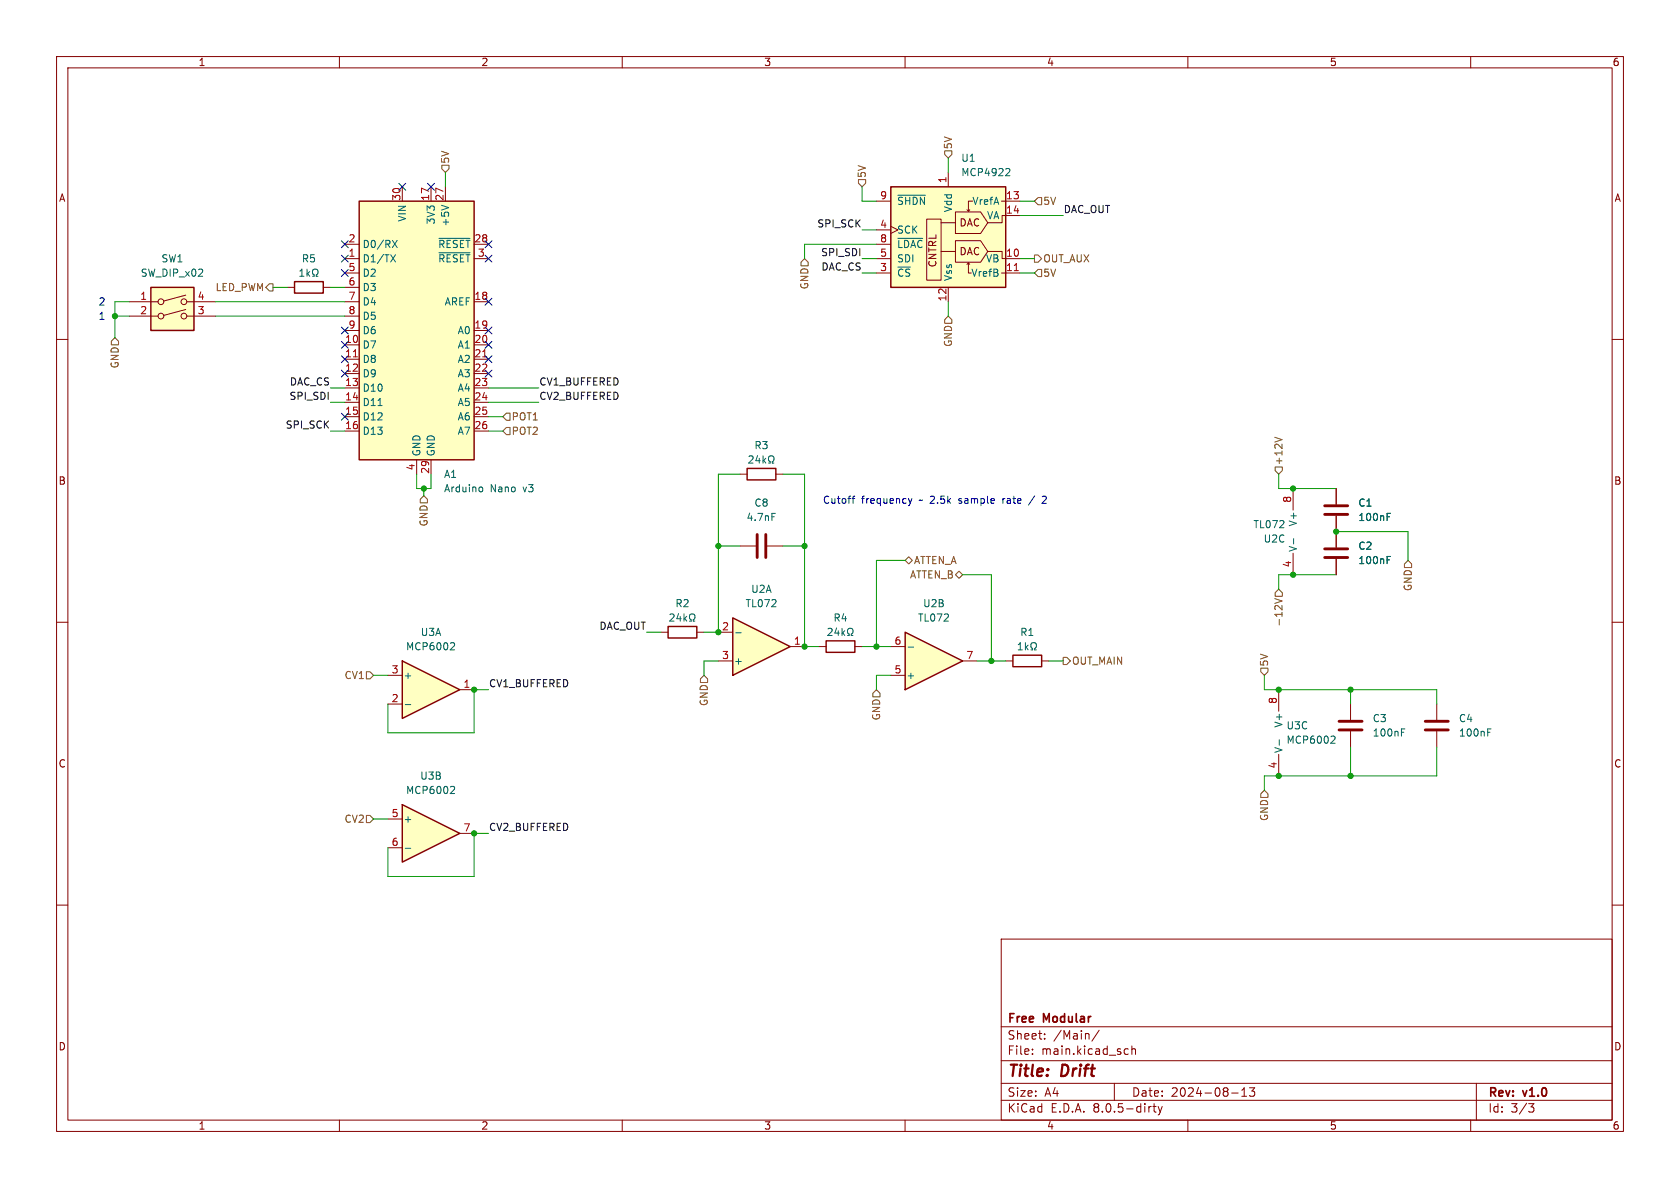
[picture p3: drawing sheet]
<svg xmlns="http://www.w3.org/2000/svg" width="297mm" height="210mm" viewBox="0 0 297 210" stroke-linecap="round" stroke-linejoin="round" font-family="sans-serif">
<g fill="none" stroke="#840000" stroke-width=".18">
<path d="M10 10h277v190h-277zM12 12h273v186h-273zM60 10v2M110 10v2M160 10v2M210 10v2M260 10v2M10 60h2M285 60h2M10 110h2M285 110h2M254 124.5v2.8"/>
<path d="M254 129.3v2.8M10 160h2M285 160h2M177 166h108v32h-108zM60 198v2M110 198v2M160 198v2M177 194.5h108M177 191.5h108M177 187.5h108M177 181.5h108M182.5 186.3v.1"/>
<path d="M182.5 185.5v.1M184.7 183.6v.1M184.7 182.8v.1M194.3 182.1l-1.3 2M197 191.5v3M199 185.4l.5 .1M199.5 186.3l-.5 .1M200.1 185.5l.2-.1 .4 .1v.9M200.1 184.9v1.5M203.5 195.6l-.3 .1M203.8 195.6h.6M204 195.1v1.3l.4 .2"/>
<path d="M204.7 195.6l.4 1M205.1 196.6l-.1 .4-.3 .1M205.5 195.6l-.4 1M210 198v2M217.7 193.2h1.2M219.5 193.8h.9M219.5 192.7l.5-.4v1.5M220.9 192.3h.9l-.5 .6 .4 .1v.7l-.2 .1h-.4l-.2-.1M260 198v2M261 191.5v6.5M270.2 195.1h1l-.5 .6 .4 .1 .1 .5-.3 .3h-.4"/>
</g>
<path d="M252 129h4M252 127.5h4" fill="none" stroke="#840000" stroke-width=".51"/>
<path d="M263 129.5h.4M263 128.8h.6" fill="none" stroke="#006464" stroke-width=".18"/>
<path d="M160 111.8l10.2 5-10.2 5.1z" fill="#ffffc2"/>
<path d="M160 111.8l10.2 5-10.2 5.1zM179.1 115.8h5v2.1h-5z" fill="none" stroke="#840000" stroke-width=".25"/>
<path d="M157.5 119.4h2.5M157.5 114.3h2.5M170.2 116.8h2.5M177.8 116.8h1.3M184.1 116.8h1.3" fill="none" stroke="#840000" stroke-width=".18"/>
<path d="M160.5 114.4h1M180 114.9h.7M180 114l.4-.4v1.3M181.3 113.6v1.3M181.4 114.4l.4 .5M181.8 114l-.5 .5M182.2 114.9h.3v-.3a.54 .54 0 0 1-.2-.7 .54 .54 0 0 1 .7-.2 .58 .58 0 0 1-.1 .9v.3h.3" fill="none" stroke="#006464" stroke-width=".18"/>
<path d="M157.5 33h20.3v17.8h-20.3z" fill="#ffffc2"/>
<g fill="none" stroke="#840000" stroke-width=".18">
<path d="M154.9 35.6h2.6M163.8 38.7h2.6v10.8h-2.6zM166.4 39.4h2.5M167.6 30.5v2.5M168.9 37.5h4.5l1.2 1.9-1.2 1.9h-4.5zM170.9 37.1l.3 .2M171.4 37.1l-.2 .2M172 35.6h-.8v1.7M177 35.6h3.3M180.3 38.1h-3.1v1.3h-2.6M154.9 48.3h2.6M154.9 45.7h2.6"/>
<path d="M154.9 40.6h2.6M154.9 43.2h2.6M157.5 40l1.2 .6-1.2 .7M166.4 44.5h2.5M167.6 50.8v2.5M168.9 42.5h4.5l1.2 2-1.2 1.9h-4.5zM171.2 46.5v1.8h.5M171.2 46.5l-.3 .2M171.2 46.5l.2 .2M174.6 44.5h2.6v1.2h3.1M177 48.3h3.3"/>
</g>
<path d="M157.5 33h20.3v17.8h-20.3z" fill="none" stroke="#840000" stroke-width=".25"/>
<path d="M179.3 47.8h.7" fill="none" stroke="#a90000" stroke-width=".18"/>
<path d="M158.7 34.5h4.9M178 29.8l.4 .1 .1 .3-.8 .9h.8M158.7 42.1h4.4" fill="none" stroke="#006464" stroke-width=".18"/>
<path d="M71.1 142.2l10.2 5.1-10.2 5.1z" fill="#ffffc2"/>
<path d="M71.1 142.2l10.2 5.1-10.2 5.1z" fill="none" stroke="#840000" stroke-width=".25"/>
<path d="M68.6 144.8h2.5M68.6 149.9h2.5M81.3 147.3h2.5" fill="none" stroke="#840000" stroke-width=".18"/>
<path d="M79.8 139l.5 .1 .1 .3-.8 .9h.8M71.6 150h1" fill="none" stroke="#006464" stroke-width=".18"/>
<path d="M71.1 116.8l10.2 5.1-10.2 5.1z" fill="#ffffc2"/>
<path d="M71.1 116.8l10.2 5.1-10.2 5.1z" fill="none" stroke="#840000" stroke-width=".25"/>
<path d="M228.6 86.4v3.8M228.6 97.8v3.8M236.2 86.4v2.8M236.2 91.2v5.6M236.2 98.8v2.8M68.6 119.4h2.5M68.6 124.5h2.5M81.3 121.9h2.5M226.1 121.9v3.8M226.1 133.4v3.8M238.8 124.5v2.8M238.8 129.3v2.8" fill="none" stroke="#840000" stroke-width=".18"/>
<path d="M228.7 95.2v1M245.2 99h.4M245.2 98.4h.6M245.2 91.4h.4M245.2 90.7h.6M79.8 113.6l.5 .1 .1 .3-.8 .9h.8M71.6 124.6h1M226.2 130.8v.9M235.5 130.1l.4 .1 .1 .3-.8 .9h.8M247.8 129.5h.4M247.8 128.8h.6" fill="none" stroke="#006464" stroke-width=".18"/>
<path d="M234.2 98.6h4.1M234.2 97h4.1M234.2 90.9h4.1M234.2 89.4h4.1M236.7 129h4.1M236.7 127.5h4.1" fill="none" stroke="#840000" stroke-width=".51"/>
<path d="M26.7 50.8h7.6v7.6h-7.6z" fill="#ffffc2"/>
<g fill="none" stroke="#840000" stroke-width=".18">
<path d="M22.9 53.3h5M22.9 55.9h5M32.8 54.7l-3.8 1.1M32.8 52.2l-3.8 1M33 53.3h5.1M33 55.9h5.1"/>
<circle cx="28.4" cy="53.3" r=".51"/>
<circle cx="28.4" cy="55.9" r=".51"/>
<circle cx="32.5" cy="53.3" r=".51"/>
<circle cx="32.5" cy="55.9" r=".51"/>
</g>
<path d="M26.7 50.8h7.6v7.6h-7.6z" fill="none" stroke="#840000" stroke-width=".25"/>
<path d="M63.5 35.6h20.3v45.7h-20.3z" fill="#ffffc2"/>
<path d="M63.5 35.6h20.3v45.7h-20.3zM52.1 49.8h5v2h-5zM132.1 82.8h5.1v2h-5.1zM118.1 110.7h5.1v2.1h-5.1zM146 113.3h5.1v2h-5.1z" fill="none" stroke="#840000" stroke-width=".25"/>
<g fill="none" stroke="#840000" stroke-width=".18">
<path d="M71.1 33v2.6M76.2 33v2.6M78.7 33v2.6M50.8 50.8h1.3M57.1 50.8h1.3M61 45.7h2.5M61 53.3h2.5M61 58.4h2.5M61 43.2h2.5M61 48.3h2.5M61 50.8h2.5M61 55.9h2.5"/>
<path d="M83.8 45.7h2.6M83.8 53.3h2.6M83.8 58.4h2.6M83.8 43.2h2.6M61 61h2.5M61 63.5h2.5M61 66h2.5M61 68.6h2.5M61 71.1h2.5M61 73.7h2.5M61 76.2h2.5M83.8 61h2.6"/>
<path d="M83.8 63.5h2.6M83.8 66h2.6M83.8 68.6h2.6M83.8 71.1h2.6M83.8 73.7h2.6M83.8 76.2h2.6M73.7 81.3v2.5M76.2 81.3v2.5M130.8 83.8h1.3M130.8 96.5h2.8M135.6 96.5h2.8M137.2 83.8h1.2"/>
<path d="M116.8 111.8h1.3M123.2 111.8h1.3M144.8 114.3h1.2M151.1 114.3h1.3"/>
</g>
<g fill="none" stroke="#006464" stroke-width=".18">
<path d="M78 36.3l1.3 .4M53 48.8h.7M53 47.9l.4-.3v1.2M54.3 47.6v1.2M54.4 48.4l.4 .4M54.8 48l-.5 .5M55.2 48.8h.3v-.2a.54 .54 0 0 1-.2-.7 .54 .54 0 0 1 .7-.3 .58 .58 0 0 1-.1 1v.2h.3M69.1 45l.8 1.3M69.4 42.5l.8 1.3M69.9 45l-.8 1.3M70.2 42.5l-.8 1.3M77.6 42.1h5.5"/>
<path d="M77.6 44.7h5.5M66.8 71.7h.8M84.9 86.1l.3 .1 .1 .1v.5l-.4 .1M132.4 80.7l.5-.1 .2 .4-.7 .9h.7M133.9 80.5l-.3 .9h.8M134.2 81v.9M134.9 80.6v1.3M135 81.4l.4 .5M135.4 81l-.5 .5M135.9 81.9h.3v-.3a.54 .54 0 0 1-.3-.7 .54 .54 0 0 1 .7-.3 .58 .58 0 0 1-.1 1v.3h.3M136.5 90.7h.6M118.4 108.7l.5-.2 .3 .4-.8 .9h.8"/>
<path d="M120 108.5l-.3 .9h.7M120.3 109v.8M120.9 108.5v1.3M121 109.3l.4 .5M121.4 109l-.5 .4M121.9 109.8h.3v-.2a.54 .54 0 0 1-.3-.8 .54 .54 0 0 1 .8-.2 .58 .58 0 0 1-.1 1v.2h.3M146.4 111.2l.5-.1 .2 .3-.8 .9h.8M147.9 111l-.3 .9h.8M148.2 111.5v.8M148.9 111.1v1.2M149 111.9l.3 .4M149.3 111.5l-.4 .5"/>
<path d="M149.8 112.3h.3v-.2a.54 .54 0 0 1-.2-.7 .54 .54 0 0 1 .7-.3 .58 .58 0 0 1-.1 1v.2h.3"/>
</g>
<path d="M62.5 63.1h.7M85.3 63.1h.8" fill="none" stroke="#a90000" stroke-width=".18"/>
<path d="M133.9 94.5v4.1M135.4 94.5v4.1" fill="none" stroke="#840000" stroke-width=".51"/>
<path d="M129.5 109.2l10.2 5.1-10.2 5.1z" fill="#ffffc2"/>
<path d="M129.5 109.2l10.2 5.1-10.2 5.1z" fill="none" stroke="#840000" stroke-width=".25"/>
<path d="M236.2 86.4v2.8M236.2 91.2v5.6M236.2 98.8v2.8M127 111.8h2.5M127 116.8h2.5M139.7 114.3h2.5" fill="none" stroke="#840000" stroke-width=".18"/>
<path d="M245.2 91.4h.4M245.2 90.7h.6M245.2 99h.4M245.2 98.4h.6M130.1 111.9h.9" fill="none" stroke="#006464" stroke-width=".18"/>
<g fill="none" stroke="#725600" stroke-width=".18">
<path d="M78.1 29.2h1.3v.6l-.7 .7-.6-.7zM151.8 31.8h1.2v.6l-.6 .6-.6-.6zM167 26.7h1.3v.6l-.7 .6-.6-.6zM183.5 34.9h.6v1.3h-.6l-.6-.6zM20.3 59.7l.7 .6v.7h-1.3v-.7zM47 50.8l.6-.6h.7v1.2h-.7zM142.2 45.7l.7 .7v.6h-1.3v-.6zM167.6 55.9l.7 .6v.7h-1.3v-.7zM182.9 45.1h.6l.6 .6-.6 .7h-.6zM183.5 47.6h.6v1.3h-.6l-.6-.6zM88.9 76.2l.6-.6h.7v1.2h-.7zM89.5 73h.7v1.3h-.7l-.6-.6z"/>
<path d="M225.4 77.3l1.2 .4M74.9 87.6l.7 .7v.6h-1.3v-.6zM160.7 98.4l.6 .7-.6 .6-.7-.6zM225.4 82.6h1.3v.6l-.6 .6-.7-.6zM248.9 99.1l.7 .6v.6h-1.3v-.6zM64.8 118.7h.6l.6 .7-.6 .6h-.6zM124.5 119.4l.6 .6v.7h-1.3v-.7zM169.5 101l.7 .6-.7 .6-.6-.6zM188 116.2h.6l.6 .6-.6 .7h-.6zM222.9 118.1h1.3v.6l-.7 .7-.6-.7zM225.4 105.8l1.2 .4-1.2 .5M226.1 104.1l.6 .7v.6h-1.3v-.6z"/>
<path d="M154.9 121.9l.7 .7v.6h-1.3v-.6zM223.5 139.7l.7 .6v.7h-1.3v-.7zM64.8 144.1h.6l.6 .7-.6 .6h-.6z"/>
</g>
<path d="M150.6 88.1h.5M151.1 87.7l-.3 .2v1.1M160.6 88.1l.3 .9M160.9 89l-.3 .4M161.2 88.1l-.3 .9M177.3 88.1v.9M177.5 88.1l-.2 .3M182.9 87.6l-1.1 1.7M184.3 87.8l.4-.1 .3 .4-.8 .9h.8" fill="none" stroke="#0000c2" stroke-width=".18"/>
<g fill="none" stroke="#009600" stroke-width=".18">
<path d="M78.7 30.5v2.5M152.4 33v2.6h2.5M167.6 27.9v2.6M180.3 38.1h7.7M180.3 35.6h2.6M20.3 55.9h2.6M22.9 53.3h-2.6v6.4M38.1 53.3h22.9M38.1 55.9h22.9M48.3 50.8h2.5M58.4 50.8h2.6M152.4 48.3h2.5"/>
<path d="M152.4 45.7h2.5M152.4 40.6h2.5M154.9 43.2h-12.7v2.5M167.6 53.3v2.6M180.3 48.3h2.6M180.3 45.7h2.6M58.4 76.2h2.6M58.4 71.1h2.6M58.4 68.6h2.6M86.4 76.2h2.5M86.4 71.1h8.8M86.4 73.7h2.5"/>
<path d="M86.4 68.6h8.8M73.7 83.8v2.6h2.5v-2.6M74.9 86.4v1.2M127 96.5h3.8M130.8 83.8h-3.8v28h-2.5M138.4 96.5h3.8M138.4 83.8h3.8v30.5h2.6M160 99.1h-5.1v15.2M226.1 83.8v2.6h10.1M236.2 94h12.7v5.1M66 119.4h2.6M114.3 111.8h2.5"/>
<path d="M127 116.8h-2.5v2.6M152.4 114.3h5.1M157.5 119.4h-2.6v2.5M170.2 101.6h5.1v15.2M172.7 116.8h5.1M185.4 116.8h2.6M223.5 119.4v2.5h30.5v2.6M236.2 101.6h-10.1v2.5M86.4 121.9h-2.6v7.6h-15.2v-5M238.8 121.9v2.6M238.8 132.1v5.1M254 132.1v5.1h-30.5v2.5"/>
<path d="M66 144.8h2.6M86.4 147.3h-2.6v7.6h-15.2v-5"/>
</g>
<g fill="none" stroke="#000084" stroke-width=".18">
<path d="M70.5 32.4l1.2 1.2M71.7 32.4l-1.2 1.2M75.6 32.4l1.2 1.2M76.8 32.4l-1.2 1.2M60.4 57.8l1.2 1.2M60.4 42.6l1.2 1.2M60.4 47.7l1.2 1.2M60.4 45.1l1.2 1.2M61.6 57.8l-1.2 1.2M61.6 42.6l-1.2 1.2M61.6 47.7l-1.2 1.2M61.6 45.1l-1.2 1.2"/>
<path d="M85.8 45.1l1.2 1.2M85.8 57.8l1.2 1.2M85.8 52.7l1.2 1.2M85.8 42.6l1.2 1.2M87 45.1l-1.2 1.2M87 57.8l-1.2 1.2M87 52.7l-1.2 1.2M87 42.6l-1.2 1.2M60.4 62.9l1.2 1.2M60.4 65.4l1.2 1.2M60.4 73.1l1.2 1.2M60.4 60.4l1.2 1.2"/>
<path d="M61.6 62.9l-1.2 1.2M61.6 65.4l-1.2 1.2M61.6 73.1l-1.2 1.2M61.6 60.4l-1.2 1.2M85.8 60.4l1.2 1.2M85.8 62.9l1.2 1.2M85.8 65.4l1.2 1.2M87 60.4l-1.2 1.2M87 62.9l-1.2 1.2M87 65.4l-1.2 1.2"/>
</g>
<g fill="#009600" stroke="#009600" stroke-width=".18">
<circle cx="142.2" cy="96.5" r=".46"/>
<circle cx="154.9" cy="114.3" r=".46"/>
<circle cx="142.2" cy="114.3" r=".46"/>
<circle cx="127" cy="111.8" r=".46"/>
<circle cx="127" cy="96.5" r=".46"/>
<circle cx="20.3" cy="55.9" r=".46"/>
<circle cx="236.2" cy="94" r=".46"/>
<circle cx="226.1" cy="121.9" r=".46"/>
<circle cx="228.6" cy="101.6" r=".46"/>
<circle cx="238.8" cy="137.2" r=".46"/>
<circle cx="175.3" cy="116.8" r=".46"/>
<circle cx="238.8" cy="121.9" r=".46"/>
<circle cx="226.1" cy="137.2" r=".46"/>
<circle cx="228.6" cy="86.4" r=".46"/>
<circle cx="74.9" cy="86.4" r=".46"/>
<circle cx="83.8" cy="121.9" r=".46"/>
<circle cx="83.8" cy="147.3" r=".46"/>
</g>
<g font-size="2.8" fill="#840000">
<text x="178" y="190.9">Title:</text>
<text x="187.7" y="190.9">Drift</text>
</g>
<g font-size="2.1" fill="#840000">
<text x="178" y="184">Sheet:</text>
<text x="178" y="181.2">Free</text>
<text x="184.5" y="181.2">Modular</text>
<text x="186.2" y="184">/Main/</text>
<text x="178" y="186.7">File:</text>
<text x="184.1" y="186.7">main.kicad_sch</text>
<text x="178" y="196.9">KiCad</text>
<text x="178" y="194.1">Size:</text>
<text x="184.7" y="194.1">A4</text>
<text x="185.7" y="196.9">E.D.A.</text>
<text x="193.3" y="196.9">8.0.5-dirty</text>
<text x="200" y="194.1">Date:</text>
<text x="207" y="194.1">2024-08-13</text>
<text x="263" y="194.3">Rev:</text>
<text x="263" y="196.9">Id:</text>
<text x="267.1" y="196.9">3/3</text>
<text x="269.4" y="194.3">v1.0</text>
</g>
<g font-size="1.8" fill="#840000">
<text x="35" y="11.9">1</text>
<text x="85" y="11.9">2</text>
<text x="135" y="11.9">3</text>
<text x="185" y="11.9">4</text>
<text x="235" y="11.9">5</text>
<text x="285" y="11.9">6</text>
<text x="10.3" y="35.9">A</text>
<text x="285.3" y="35.9">A</text>
<text x="169.5" y="40.2">DAC</text>
<text x="165.8" y="47.4" transform="rotate(-90 165.8 47.4)">CNTRL</text>
<text x="169.5" y="45.3">DAC</text>
<text x="10.3" y="85.9">B</text>
<text x="285.3" y="85.9">B</text>
<text x="10.3" y="135.9">C</text>
<text x="285.3" y="135.9">C</text>
<text x="10.3" y="185.9">D</text>
<text x="285.3" y="185.9">D</text>
<text x="35" y="199.9">1</text>
<text x="85" y="199.9">2</text>
<text x="135" y="199.9">3</text>
<text x="185" y="199.9">4</text>
<text x="235" y="199.9">5</text>
<text x="285" y="199.9">6</text>
</g>
<g font-size="1.8" fill="#725600">
<text x="79.6" y="29" transform="rotate(-90 79.6 29)">5V</text>
<text x="168.5" y="26.5" transform="rotate(-90 168.5 26.5)">5V</text>
<text x="153.3" y="31.6" transform="rotate(-90 153.3 31.6)">5V</text>
<text x="184.3" y="36.4">5V</text>
<text x="184.3" y="46.6">OUT_AUX</text>
<text x="38" y="51.7">LED_PWM</text>
<text x="143.1" y="51.3" transform="rotate(-90 143.1 51.3)">GND</text>
<text x="184.3" y="49.1">5V</text>
<text x="21.2" y="65.2" transform="rotate(-90 21.2 65.2)">GND</text>
<text x="168.5" y="61.4" transform="rotate(-90 168.5 61.4)">GND</text>
<text x="90.4" y="74.5">POT1</text>
<text x="90.4" y="77.1">POT2</text>
<text x="226.9" y="82.4" transform="rotate(-90 226.9 82.4)">+12V</text>
<text x="75.8" y="93.2" transform="rotate(-90 75.8 93.2)">GND</text>
<text x="161.5" y="99.9">ATTEN_A</text>
<text x="160.8" y="102.5">ATTEN_B</text>
<text x="249.8" y="104.6" transform="rotate(-90 249.8 104.6)">GND</text>
<text x="226.9" y="110.9" transform="rotate(-90 226.9 110.9)">-12V</text>
<text x="189.4" y="117.7">OUT_MAIN</text>
<text x="224.4" y="117.9" transform="rotate(-90 224.4 117.9)">5V</text>
<text x="60.8" y="120.2">CV1</text>
<text x="125.3" y="124.9" transform="rotate(-90 125.3 124.9)">GND</text>
<text x="155.8" y="127.5" transform="rotate(-90 155.8 127.5)">GND</text>
<text x="60.8" y="145.6">CV2</text>
<text x="224.4" y="145.2" transform="rotate(-90 224.4 145.2)">GND</text>
</g>
<g font-size="1.8" fill="#006464">
<text x="169.8" y="28.8">U1</text>
<text x="169.8" y="31.3">MCP4922</text>
<text x="72" y="39.3" transform="rotate(-90 72 39.3)">VIN</text>
<text x="77.1" y="39.8" transform="rotate(-90 77.1 39.8)">3V3</text>
<text x="79.6" y="40.1" transform="rotate(-90 79.6 40.1)">+5V</text>
<text x="158.5" y="41.5">SCK</text>
<text x="158.5" y="36.4">~{SHDN}</text>
<text x="168.5" y="37.6" transform="rotate(-90 168.5 37.6)">Vdd</text>
<text x="171.8" y="36.4">VrefA</text>
<text x="174.4" y="39">VA</text>
<text x="28.4" y="46.6">SW1</text>
<text x="53.3" y="46.6">R5</text>
<text x="64" y="46.6">D1/TX</text>
<text x="64" y="44">D0/RX</text>
<text x="77.4" y="44">~{RESET}</text>
<text x="77.4" y="46.6">~{RESET}</text>
<text x="158.5" y="46.6">SDI</text>
<text x="158.5" y="44">~{LDAC}</text>
<text x="174.2" y="46.6">VB</text>
<text x="24.8" y="49.1">SW_DIP_x02</text>
<text x="64" y="49.1">D2</text>
<text x="64" y="51.7">D3</text>
<text x="158.5" y="49.1">~{CS}</text>
<text x="168.5" y="49.8" transform="rotate(-90 168.5 49.8)">Vss</text>
<text x="171.6" y="49.1">VrefB</text>
<text x="64" y="54.2">D4</text>
<text x="64" y="56.7">D5</text>
<text x="64" y="59.3">D6</text>
<text x="78.5" y="54.2">AREF</text>
<text x="80.8" y="59.3">A0</text>
<text x="64" y="61.8">D7</text>
<text x="64" y="64.4">D8</text>
<text x="80.8" y="61.8">A1</text>
<text x="80.8" y="64.4">A2</text>
<text x="64" y="66.9">D9</text>
<text x="64" y="69.4">D10</text>
<text x="64" y="72">D11</text>
<text x="80.8" y="66.9">A3</text>
<text x="80.8" y="69.4">A4</text>
<text x="80.8" y="72">A5</text>
<text x="64" y="74.5">D12</text>
<text x="64" y="77.1">D13</text>
<text x="80.8" y="74.5">A6</text>
<text x="80.8" y="77.1">A7</text>
<text x="74.5" y="80.8" transform="rotate(-90 74.5 80.8)">GND</text>
<text x="77.1" y="80.8" transform="rotate(-90 77.1 80.8)">GND</text>
<text x="133.3" y="79.6">R3</text>
<text x="78.4" y="84.7">A1</text>
<text x="78.4" y="87.2">Arduino</text>
<text x="86.7" y="87.2">Nano</text>
<text x="92.6" y="87.2">v3</text>
<text x="133.3" y="89.8">C8</text>
<text x="240" y="89.8">C1</text>
<text x="131.9" y="92.3">4.7nF</text>
<text x="221.5" y="93.6">TL072</text>
<text x="229.5" y="93.2" transform="rotate(-90 229.5 93.2)">V+</text>
<text x="240" y="92.3">100nF</text>
<text x="223.3" y="96.1">U2C</text>
<text x="229.5" y="97.7" transform="rotate(-90 229.5 97.7)">V-</text>
<text x="240" y="97.4">C2</text>
<text x="240" y="99.9">100nF</text>
<text x="119.3" y="107.5">R2</text>
<text x="131.7" y="107.5">TL072</text>
<text x="132.7" y="105">U2A</text>
<text x="163.1" y="107.5">U2B</text>
<text x="74.3" y="112.6">U3A</text>
<text x="147.2" y="110.1">R4</text>
<text x="162.2" y="110.1">TL072</text>
<text x="180.3" y="112.6">R1</text>
<text x="71.7" y="115.2">MCP6002</text>
<text x="129.7" y="117.7">+</text>
<text x="71.2" y="120.2">+</text>
<text x="160.1" y="120.2">+</text>
<text x="226.9" y="128.7" transform="rotate(-90 226.9 128.7)">V+</text>
<text x="227.3" y="129.1">U3C</text>
<text x="227.3" y="131.7">MCP6002</text>
<text x="242.6" y="127.9">C3</text>
<text x="242.6" y="130.4">100nF</text>
<text x="257.8" y="127.9">C4</text>
<text x="257.8" y="130.4">100nF</text>
<text x="226.9" y="133.2" transform="rotate(-90 226.9 133.2)">V-</text>
<text x="71.7" y="140.6">MCP6002</text>
<text x="74.2" y="138">U3B</text>
<text x="71.2" y="145.6">+</text>
</g>
<g font-size="1.8" fill="#a90000">
<text x="70.9" y="35.6" transform="rotate(-90 70.9 35.6)">30</text>
<text x="75.9" y="35.6" transform="rotate(-90 75.9 35.6)">17</text>
<text x="78.5" y="35.6" transform="rotate(-90 78.5 35.6)">27</text>
<text x="155.5" y="35.3">9</text>
<text x="167.4" y="32.5" transform="rotate(-90 167.4 32.5)">1</text>
<text x="177.8" y="35.3">13</text>
<text x="155.5" y="40.4">4</text>
<text x="177.8" y="37.8">14</text>
<text x="61.5" y="45.5">1</text>
<text x="61.5" y="42.9">2</text>
<text x="83.8" y="42.9">28</text>
<text x="84.4" y="45.5">3</text>
<text x="155.5" y="45.5">5</text>
<text x="155.5" y="42.9">8</text>
<text x="177.8" y="45.5">10</text>
<text x="24.7" y="53.1">1</text>
<text x="34.9" y="53.1">4</text>
<text x="61.5" y="48">5</text>
<text x="61.5" y="50.5">6</text>
<text x="61.5" y="53.1">7</text>
<text x="83.8" y="53.1">18</text>
<text x="155.5" y="48">3</text>
<text x="167.4" y="53.4" transform="rotate(-90 167.4 53.4)">12</text>
<text x="177.8" y="48">11</text>
<text x="24.7" y="55.6">2</text>
<text x="34.9" y="55.6">3</text>
<text x="61.5" y="55.6">8</text>
<text x="61.5" y="58.2">9</text>
<text x="83.8" y="58.2">19</text>
<text x="60.9" y="60.7">10</text>
<text x="60.9" y="63.2">11</text>
<text x="60.9" y="65.8">12</text>
<text x="83.8" y="60.7">20</text>
<text x="83.8" y="63.2">21</text>
<text x="83.8" y="65.8">22</text>
<text x="60.9" y="68.3">13</text>
<text x="60.9" y="70.9">14</text>
<text x="83.8" y="68.3">23</text>
<text x="83.8" y="70.9">24</text>
<text x="60.9" y="73.4">15</text>
<text x="60.9" y="75.9">16</text>
<text x="83.8" y="73.4">25</text>
<text x="83.8" y="75.9">26</text>
<text x="73.4" y="83.3" transform="rotate(-90 73.4 83.3)">4</text>
<text x="75.9" y="83.9" transform="rotate(-90 75.9 83.9)">29</text>
<text x="228.3" y="89" transform="rotate(-90 228.3 89)">8</text>
<text x="228.3" y="100.4" transform="rotate(-90 228.3 100.4)">4</text>
<text x="127.6" y="111.5">2</text>
<text x="69.1" y="119.1">3</text>
<text x="127.6" y="116.6">3</text>
<text x="140.3" y="114">1</text>
<text x="158" y="119.1">5</text>
<text x="158" y="114">6</text>
<text x="170.7" y="116.6">7</text>
<text x="69.1" y="124.2">2</text>
<text x="81.8" y="121.7">1</text>
<text x="225.8" y="124.5" transform="rotate(-90 225.8 124.5)">8</text>
<text x="225.8" y="136" transform="rotate(-90 225.8 136)">4</text>
<text x="69.1" y="144.5">5</text>
<text x="69.1" y="149.6">6</text>
<text x="81.8" y="147.1">7</text>
</g>
<g font-size="1.8" fill="#0f0f0f">
<text x="144.4" y="40.3">SPI_SCK</text>
<text x="188" y="37.8">DAC_OUT</text>
<text x="145.1" y="45.4">SPI_SDI</text>
<text x="145.1" y="47.9">DAC_CS</text>
<text x="51.1" y="70.8">SPI_SDI</text>
<text x="51.1" y="68.2">DAC_CS</text>
<text x="95.2" y="68.2">CV1_BUFFERED</text>
<text x="95.2" y="70.8">CV2_BUFFERED</text>
<text x="50.4" y="75.9">SPI_SCK</text>
<text x="105.9" y="111.4">DAC_OUT</text>
<text x="86.4" y="121.6">CV1_BUFFERED</text>
<text x="86.4" y="147">CV2_BUFFERED</text>
</g>
<g font-size="1.8" fill="#0000c2">
<text x="17.3" y="56.7">1</text>
<text x="17.3" y="54.2">2</text>
<text x="145.4" y="89.3">Cutoff</text>
<text x="152.3" y="89.3">frequency</text>
<text x="162.7" y="89.3">~ 2.5k</text>
<text x="170" y="89.3">sample</text>
<text x="177.9" y="89.3">rate</text>
</g>
</svg>
